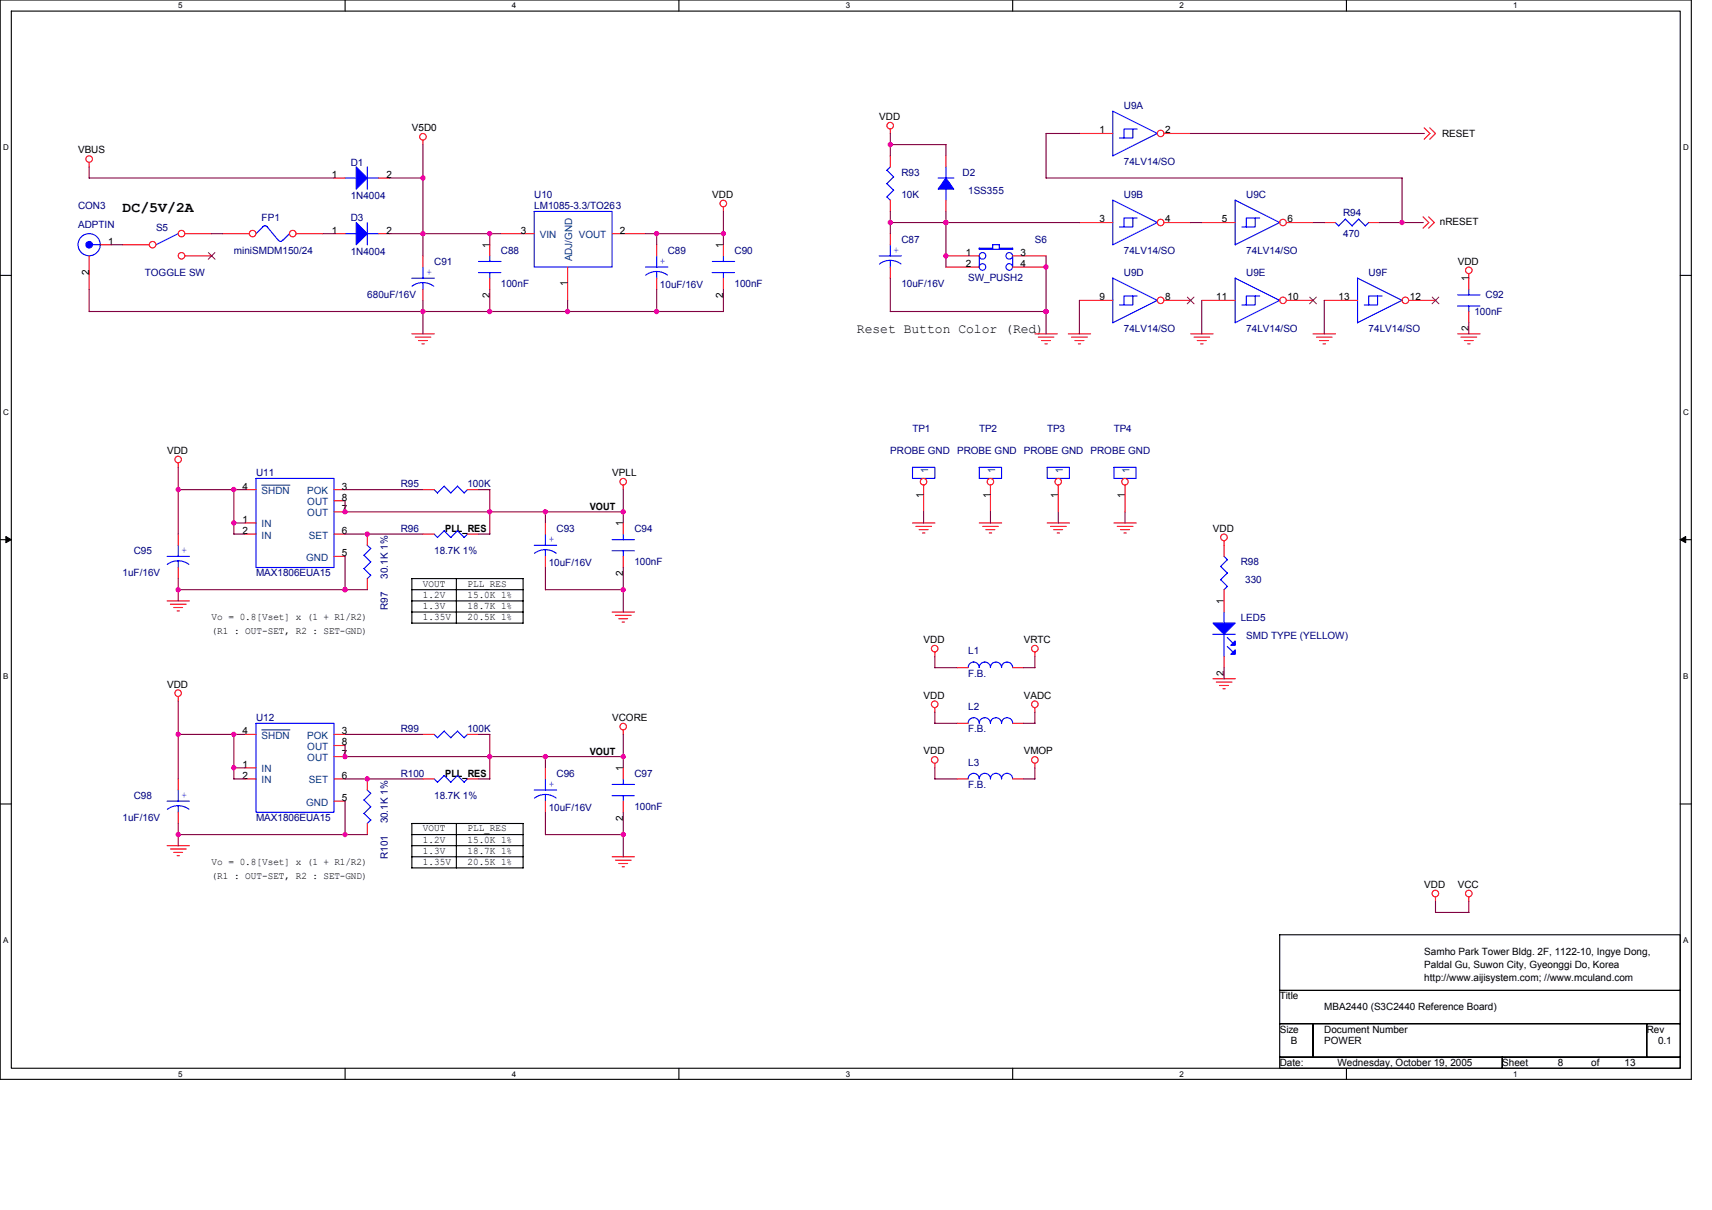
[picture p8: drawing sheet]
<svg xmlns="http://www.w3.org/2000/svg" width="297mm" height="210mm" viewBox="0 0 297 210" stroke-linecap="round" stroke-linejoin="round" font-family="sans-serif">
<path d="M0 0h293.5v187.2h-293.5zM2 1.9h289.5v183.4h-289.5z" fill="none" stroke="#000" stroke-width=".19"/>
<g fill="#fff">
<path d="M30.9 .2h.8v1.6h-.8z"/>
<path d="M30.9 185.5h.8v1.6h-.8z"/>
</g>
<path d="M59.9 0v1.9M59.9 185.3v1.9" fill="none" stroke="#000" stroke-width=".19"/>
<g fill="#fff">
<path d="M88.8 .2h.8v1.6h-.8z"/>
<path d="M88.8 185.5h.8v1.6h-.8z"/>
</g>
<path d="M117.8 0v1.9M117.8 185.3v1.9" fill="none" stroke="#000" stroke-width=".19"/>
<g fill="#fff">
<path d="M146.7 .2h.8v1.6h-.8z"/>
<path d="M146.7 185.5h.8v1.6h-.8z"/>
</g>
<path d="M175.7 0v1.9M175.7 185.3v1.9" fill="none" stroke="#000" stroke-width=".19"/>
<g fill="#fff">
<path d="M204.7 .2h.7v1.6h-.7z"/>
<path d="M204.7 185.5h.7v1.6h-.7z"/>
</g>
<path d="M233.6 0v1.9M233.6 185.3v1.9" fill="none" stroke="#000" stroke-width=".19"/>
<g fill="#fff">
<path d="M262.6 .2h.7v1.6h-.7z"/>
<path d="M262.6 185.5h.7v1.6h-.7z"/>
<path d="M.5 24.8h1v1.6h-1z"/>
<path d="M292 24.8h1v1.6h-1z"/>
<path d="M.5 70.7h1v1.5h-1z"/>
<path d="M292 70.7h1v1.5h-1z"/>
</g>
<path d="M0 47.8h2M291.5 47.8h2" fill="none" stroke="#000" stroke-width=".19"/>
<g fill="#fff">
<path d="M.5 116.5h.9v1.6h-.9z"/>
<path d="M292 116.5h.9v1.6h-.9z"/>
</g>
<path d="M0 93.6h2M291.5 93.6h2" fill="none" stroke="#000" stroke-width=".19"/>
<path d="M1 93.1l1 .5-1 .5zM291.5 93.6l1-.5v1z" fill="#000" stroke="#000" stroke-width=".17"/>
<g fill="#fff">
<path d="M.5 162.4h.9v1.5h-.9z"/>
<path d="M292 162.4h.9v1.5h-.9z"/>
</g>
<g fill="none" stroke="#000" stroke-width=".19">
<path d="M71.4 106.2h19.4M71.4 108.1h19.4M71.4 104.2h19.4M71.5 108.1l-.1-7.7h19.4v7.7M71.5 102.3h19.3M79.2 100.4v7.7M0 139.5h2M291.5 139.5h2M71.4 146.7h19.4M71.4 148.6h19.4M71.5 142.9h19.3v7.7h-19.4zM71.5 144.8h19.3"/>
<path d="M79.2 142.9v7.7M222 162.2h69.5v9.6h-69.5zM222 171.8h69.5v5.8h-69.5zM222 177.6h5.8v5.8h-5.8zM227.8 177.6h57.9v5.8h-57.9zM285.7 177.6h5.8v5.8h-5.8zM222 183.4h38.6v1.9h-38.6zM260.6 183.4h30.9v1.9h-30.9z"/>
</g>
<g fill="none" stroke="#f00" stroke-width=".19">
<path d="M15.5 28.2v.8M58 30.9h1.9M65.7 30.9h1.9M73.4 24.3v.8M125.5 35.9v.8M154.5 22.4v.8M154.5 27v2M154.5 34.7v2M164.1 27v2M164.1 34.7v2M187.3 23.2h5.8M187.3 38.6h5.8"/>
<path d="M202 23.2h4.6M202 38.6h4.6M208.5 38.6h5.8M223.2 38.6h4.6M229.8 38.6h1.9M237.5 38.6h1.9M246.9 37.6l1 1-1 1M247.1 22.2l1 1-1 1M247.9 37.6l1 1-1 1M248.1 22.2l1 1-1 1M15.5 44.4v5.8M17.4 42.5h1.9"/>
<path d="M21.3 42.5h4.6M32.1 40.5h4.6M32.1 44.4h4.6M38.6 40.5h4.7M51.4 40.5h4.6M58 40.5h1.9M65.7 40.5h1.9M71.5 57.9h3.9M72 58.5h2.8M72.6 59.1h1.6M73.2 59.6h.4M73.4 44.4v1.9"/>
<path d="M73.4 50.2v1.9M85 42.5v1.9M85 48.3v1.9M86.9 40.5h5.8M98.5 46.3v5.8M106.2 40.5h5.8M113.9 42.5v1.9M113.9 48.3v1.9M125.5 42.5v1.9M125.5 48.3v1.9M154.5 40.5v2M154.5 46.3v2"/>
<path d="M164.1 44.4h5.8M164.1 46.3h5.8M175.7 44.4h5.8M175.7 46.3h5.8M179.6 57.9h3.8M180.1 58.5h2.8M180.7 59.1h1.6M181.3 59.6h.4M185.4 57.9h3.8M185.9 58.5h2.8M186.5 59.1h1.6M187.1 59.6h.4"/>
<path d="M187.3 52.1h5.8M202 52.1h4.6M206.6 57.9h3.9M207.2 58.5h2.7M207.7 59.1h1.6M208.3 59.6h.4M208.5 52.1h5.8M223.2 52.1h4.6M227.8 57.9h3.9M228.4 58.5h2.7M229 59.1h1.5M229.5 59.6h.5"/>
<path d="M229.8 52.1h5.7M244.4 52.1h4.7M252.9 57.9h3.9M253.5 58.5h2.7M254.1 59.1h1.5M254.7 59.6h.4M254.8 47.5v2.7M254.8 54v2M30.9 80.3v.8M30.9 92.6v2M30.9 98.4v2M42.5 90.7h1.9"/>
<path d="M42.5 84.9h1.9M42.5 92.6h1.9M58 84.9h1.9M58 92.6h1.9M58 86.9h1.9M58 88.8h1.9M58 96.5h1.9M63.7 92.6v2M73.4 84.9h1.9M73.4 92.6h1.9M81.1 84.9h1.9M81.1 92.6h1.9"/>
<path d="M94.6 90.7v1.9M94.6 96.5v1.9M108.1 84.2v.8M108.1 90.7v1.9M108.1 96.5v1.9M158.3 90.7h3.9M158.9 91.3h2.7M159.5 91.9h1.5M160.1 92.5h.4M160.2 84.2v4.6M169.9 90.7h3.9M170.5 91.3h2.7"/>
<path d="M171 91.9h1.6M171.6 92.5h.5M171.8 84.2v4.6M181.7 90.7h3.9M182.3 91.3h2.7M182.8 91.9h1.6M183.4 92.5h.4M183.6 84.2v4.6M193.3 90.7h3.8M193.8 91.3h2.8M194.4 91.9h1.6M195 92.5h.4"/>
<path d="M195.2 84.2v4.6M212.4 93.8v2.7M29 104.2h3.9M29.6 104.8h2.7M30.1 105.4h1.6M30.7 106h.4M63.7 100.4v1.9M106.2 106.2h3.9M106.8 106.7h2.7M107.4 107.3h1.5M107.9 107.9h.4M162.2 113.1v.8"/>
<path d="M166 115.8h2M175.7 115.8h1.9M179.6 113.1v.8M210.5 117.8h3.8M211 118.3h2.8M211.6 118.9h1.5M212.2 119.5h.4M212.4 102.3v3.9M212.4 113.9v1.9M30.9 120.8v.8M30.9 135.1v2M42.5 135.1h1.9"/>
<path d="M42.5 127.4h1.9M42.5 133.2h1.9M58 135.1h1.9M58 127.4h1.9M58 129.3h1.9M58 131.3h1.9M58 139h1.9M63.7 135.1v2M73.4 135.1h1.9M73.4 127.4h1.9M81.1 135.1h1.9M81.1 127.4h1.9"/>
<path d="M94.6 133.2v1.9M94.6 139v1.9M108.1 126.6v.8M108.1 133.2v1.9M108.1 139v1.9M162.2 122.8v.8M162.2 132.4v.8M166 135.1h2M166 125.5h2M175.7 135.1h1.9M175.7 125.5h1.9M179.6 122.8v.8"/>
<path d="M179.6 132.4v.8M29 146.7h3.9M29.6 147.3h2.7M30.1 147.9h1.6M30.7 148.4h.4M30.9 140.9v2M63.7 142.9v1.9M106.2 148.6h3.9M106.8 149.2h2.7M107.4 149.8h1.5M107.9 150.4h.4M249.1 155.6v.8"/>
<path d="M254.8 155.6v.8"/>
<circle cx="15.5" cy="27.6" r=".57"/>
<circle cx="73.4" cy="23.7" r=".57"/>
<circle cx="125.5" cy="35.3" r=".57"/>
<circle cx="154.5" cy="21.8" r=".57"/>
<circle cx="201.4" cy="23.1" r=".57"/>
<circle cx="201.4" cy="38.6" r=".57"/>
<circle cx="222.6" cy="38.6" r=".57"/>
<circle cx="26.5" cy="42.4" r=".57"/>
<circle cx="31.5" cy="44.4" r=".57"/>
<circle cx="31.5" cy="40.5" r=".57"/>
<circle cx="43.8" cy="40.5" r=".57"/>
<circle cx="50.8" cy="40.5" r=".57"/>
<circle cx="201.4" cy="52.1" r=".57"/>
<circle cx="222.6" cy="52.1" r=".57"/>
<circle cx="243.8" cy="52.1" r=".57"/>
<circle cx="254.8" cy="46.9" r=".57"/>
<circle cx="30.9" cy="79.7" r=".57"/>
<circle cx="108.1" cy="83.6" r=".57"/>
<circle cx="160.2" cy="83.6" r=".57"/>
<circle cx="171.8" cy="83.6" r=".57"/>
<circle cx="183.6" cy="83.6" r=".57"/>
<circle cx="195.2" cy="83.6" r=".57"/>
<circle cx="212.4" cy="93.2" r=".57"/>
<circle cx="162.2" cy="112.5" r=".57"/>
<circle cx="179.6" cy="112.5" r=".57"/>
<circle cx="30.9" cy="120.2" r=".57"/>
<circle cx="108.1" cy="126" r=".57"/>
<circle cx="162.2" cy="131.8" r=".57"/>
<circle cx="162.2" cy="122.2" r=".57"/>
<circle cx="179.6" cy="122.2" r=".57"/>
<circle cx="179.6" cy="131.8" r=".57"/>
<circle cx="249" cy="155" r=".57"/>
<circle cx="254.8" cy="155" r=".57"/>
</g>
<g fill="none" stroke="#00f" stroke-width=".19">
<path d="M45.6 39.3l.3-.1 .5 .1 1.9 2.4M45.6 39.3l-1.2 1.2M59.9 30.9h1.9M63.7 29v3.8M63.7 38.6v3.9M63.7 30.9h2M92.7 36.7h13.5v9.6h-13.5zM153.9 29.5l1.2 1.2M153.9 31.9l1.2 1.1M153.9 34.2l.6 .6M154.5 29l-.6 .5M155 30.7l-1.1 1.2"/>
<path d="M155 33l-1.1 1.2M162.8 30.9h2.7M164.1 28.9v2M164.1 32.8v1.9M193.1 34.7l7.7 3.9M193.1 34.7v7.8l7.7-3.9M196.6 22.4v1.5h-2.4M196.6 37.8v1.6h-2.4M197.3 22.4h-2.3v1.5M197.3 37.8h-2.3v1.6M200.8 23.2l-7.7-3.9v7.8M200.8 23.1l-7.7 3.9"/>
<path d="M214.3 34.7l7.8 3.9-7.8 3.9v-7.8M217.8 37.8v1.6h-2.3M218.6 37.8h-2.4v1.6M231.7 38.6l.6 .6M233.4 38l1.2 1.2M233.4 38l-1.1 1.2M234.6 39.2l1.2-1.2 1.1 1.2M237.5 38.6l-.6 .6M16 42.5h1.4M30.9 40.5l-3.8 2M48.3 41.7l.4 .2 .3-.2M50.2 40.5l-1.1 1.2"/>
<path d="M59.9 40.5h1.9M63.7 40.5h2M71.5 48.3h3.9M71.5 49.7l.7-.4 1.2-.3 .8 .1 1.1 .6M73.4 46.3v2M73.4 49v1.2M83 47.3h3.9M83 45.4h3.9M85 44.4v1M85 47.3v1M112 46.3h3.9M113.9 44.4v2"/>
<path d="M113.9 47.1v1.2M115.8 47.7l-1.1-.5-.8-.1-1.2 .2-.7 .4M123.6 47.3h3.8M123.6 45.4h3.9M125.5 44.4v1M125.5 47.3v1M152.5 44.4h3.9M154.5 42.5v1.9M154.5 45.2v1.2M156.3 45.8l-1-.5-.9-.1-1.1 .2-.7 .4M169.9 44.4v2M172.2 42.5h1.2"/>
<path d="M172.2 42.5v.6h-2.3M173.4 42.4v.7h2.3M175.7 43v.2h-5.8v-.1M175.7 44.4v2M193.1 48.2l7.7 3.9M193.1 48.3v7.7l7.7-3.9M196.6 51.4v1.5h-2.4M197.3 51.4h-2.3v1.5M214.3 48.2l7.8 3.9-7.8 3.9v-7.7M217.8 51.4v1.5h-2.3M218.6 51.4h-2.4v1.5M235.5 48.2l7.8 3.9"/>
<path d="M235.5 48.3v7.7l7.8-3.9M239 51.4v1.5h-2.3M239.8 51.4h-2.3v1.5M252.9 53.1h3.9M252.9 51.2h3.9M254.8 50.2v1M254.8 53.1v1M29 96.5h3.9M29 97.9l.7-.4 1.2-.2 1.2 .2 .7 .4M30.9 94.6v1.9M30.9 97.3v1.2M44.4 83h13.6v15.4h-13.6z"/>
<path d="M63.1 96.3l1.2 1.2-1.2 1.1 1.2 1.2M63.7 94.6l.6 .6M64.3 99.8l-.6 .6M64.3 95.1l-1.1 1.2M75.3 84.9l.6 .6M77.1 84.3l1.1 1.2M77.1 92.1l1.1 1.2M77.1 84.3l-1.2 1.2M77.1 92.1l-1.2 1.2-.6-.7M79.4 84.3l1.2 1.2M79.4 92.1l1.2 1.2 .5-.7M79.4 84.3l-1.2 1.2"/>
<path d="M79.4 92.1l-1.2 1.1M81.1 84.9l-.6 .6M92.7 94.6h3.9M94.6 92.6v2M94.6 95.4v1.1M96.5 96l-1.1-.5-.8-.1-1.2 .2-.7 .4M106.2 95.5h3.9M106.2 93.6h3.9M108.1 92.6v1M108.1 95.5v1M158.3 81.1h3.9v1.9h-3.9zM169.9 81.1h3.9v1.9h-3.9z"/>
<path d="M181.7 81.1h3.8v1.9h-3.8zM193.3 81.1h3.8v1.9h-3.8zM211.8 98.3l1.2 1.1M212.4 96.5l.6 .6M213 97.1l-1.2 1.2M213 99.4l-1.2 1.2M168 115.8a.96 .96 0 0 1 .9-.9 .96 .96 0 0 1 1 .9 .97 .97 0 0 1 1-.9 .97 .97 0 0 1 .9 .9 .96 .96 0 0 1 1-1 .96 .96 0 0 1 1 1 .96 .96 0 0 1 .9-1 .96 .96 0 0 1 1 1M210.4 110h3.9M211.8 100.6l1.2 1.1M212.4 106.2v1.9M212.4 110v3.9M212.9 110.6l1 1"/>
<path d="M212.9 112.1l1 1M213 101.7l-.6 .6M29 139h3.9M30.9 137.1v1.9M30.9 139.8v1.1M44.4 125.5h13.6v15.4h-13.6zM63.1 138.8l1.2 1.2M63.7 137l.6 .6M64.3 139.9l-1.2 1.2 1.2 1.2M64.3 137.6l-1.1 1.2M75.3 135.1l.6 .6M75.3 127.4l.6 .6"/>
<path d="M77.1 134.5l1.1 1.2M77.1 126.8l1.1 1.2M77.1 134.5l-1.2 1.2M77.1 126.8l-1.2 1.2M79.4 134.5l1.2 1.2M79.4 126.8l1.2 1.2M79.4 134.5l-1.2 1.2M79.4 126.8l-1.2 1.2M81.1 135.1l-.6 .6M81.1 127.4l-.6 .6M92.7 137.1h3.9M92.7 138.5l1.1-.6 .8-.1 1.2 .2 .7 .5"/>
<path d="M94.6 135.1v2M94.6 137.8v1.2M106.2 138h3.9M106.2 136.1h3.9M108.1 135.1v1M108.1 138v1M168 135.1a.96 .96 0 0 1 .9-.9 .96 .96 0 0 1 1 .9 .97 .97 0 0 1 1-.9 .97 .97 0 0 1 .9 .9 .96 .96 0 0 1 1-.9 .96 .96 0 0 1 1 .9 .96 .96 0 0 1 .9-.9 .96 .96 0 0 1 1 .9M168 125.5a.96 .96 0 0 1 .9-1 .96 .96 0 0 1 1 1 .97 .97 0 0 1 1-1 .97 .97 0 0 1 .9 1 .96 .96 0 0 1 1-1 .96 .96 0 0 1 1 1 .96 .96 0 0 1 .9-1 .96 .96 0 0 1 1 1M32.8 140.4l-1.1-.5-.8-.1-1.2 .2-.7 .4M64.3 142.2l-.6 .7"/>
<circle cx="15.5" cy="42.4" r="1.92"/>
<circle cx="170.5" cy="44.4" r=".57"/>
<circle cx="170.5" cy="46.3" r=".57"/>
<circle cx="175.1" cy="44.4" r=".57"/>
<circle cx="175.1" cy="46.3" r=".57"/>
</g>
<g fill="#00f" stroke="#00f" stroke-width=".19">
<path d="M61.8 29l1.9 1.9-1.9 1.9z" fill-rule="evenodd"/>
<path d="M210.5 108.1h3.8l-1.9 1.9z" fill-rule="evenodd"/>
<path d="M214.3 111.2v.8h-.8z" fill-rule="evenodd"/>
<path d="M214.3 112.7v.8h-.8z" fill-rule="evenodd"/>
<path d="M61.8 38.6l1.9 1.9-1.9 2z" fill-rule="evenodd"/>
<path d="M164.1 30.9l1.4 1.9h-2.7z" fill-rule="evenodd"/>
<circle cx="15.5" cy="42.5" r=".57"/>
</g>
<path d="M36.1 43.8l1.2 1.2M37.3 43.8l-1.2 1.2M206 51.5l1.2 1.2M207.2 51.5l-1.2 1.2M227.2 51.5l1.2 1.2M228.4 51.5l-1.2 1.2M248.5 51.5l1.2 1.2M249.6 51.5l-1.1 1.2" fill="none" stroke="#804000" stroke-width=".17"/>
<path d="M45.4 84.2h4.9M45.4 126.6h4.9" fill="none" stroke="#004080" stroke-width=".17"/>
<g fill="none" stroke="#800040" stroke-width=".19">
<path d="M15.5 29v1.9h42.5M67.6 30.9h5.8M73.4 25.1v19.3M125.5 36.7v5.8M154.5 38.6h32.8M154.5 23.2v3.9M154.5 36.7v3.9M154.5 25.1h9.6v2M164.1 36.7v9.7M187.3 23.2h-5.8v7.7h61.8M206.6 38.6h1.9M206.6 23.2h40.5"/>
<path d="M227.8 38.6h2M239.4 38.6h7.5M243.3 30.9v7.7M15.5 50.2v3.9l110-.1v-3.8M19.3 42.5h2M36.7 40.5h2M56 40.5h2M67.6 40.5h19.3M73.4 52.1v5.8M85 40.5v2M85 50.2v3.9M98.5 52.1v2"/>
<path d="M112 40.5h13.5M113.9 40.5v2M113.9 50.2v3.9M154.5 48.3v5.8l27-.1M181.5 44.4v13.5M187.3 52.1v5.8M208.5 52.1v5.8M229.8 52.1v5.8M254.8 56v1.9M30.9 84.9h11.6M30.9 81.1v11.6M40.6 84.9v7.7h1.9"/>
<path d="M40.6 90.7h1.9M59.9 84.9h13.5M59.9 88.8h48.3M59.9 86.9v1.9M59.9 96.5v5.8M59.9 92.6h13.5M83 84.9h2M83 92.6h2M85 84.9v7.8M94.6 88.8v1.9M94.6 98.4v3.9M108.1 84.9v5.8"/>
<path d="M108.1 98.4v7.8M160.2 88.8v1.9M171.8 88.8v1.9M183.6 88.8v1.9M195.2 88.8v1.9M30.9 100.4v3.9M30.9 102.3h32.9M94.6 102.3h13.6M162.2 113.9v1.9M162.2 115.8h3.9M177.6 115.8h2M179.6 113.9v1.9"/>
<path d="M212.4 115.8v2M30.9 121.6v13.5M30.9 127.4h11.6M40.6 135.1h1.9M40.6 127.4v7.7M40.6 133.2h1.9M59.9 135.1h13.5M59.9 129.3v2h48.3M59.9 139v5.8M59.9 127.4h13.5M83 135.1h2M83 127.4h2"/>
<path d="M85 127.4v7.7M94.6 131.3v1.9M108.1 127.4v5.8M162.2 135.1h3.9M162.2 123.5v2h3.9M162.2 133.2v1.9M177.6 135.1h2M177.6 125.5h2M179.6 123.5v2M179.6 133.2v1.9M30.9 142.9v3.8M30.9 144.8h32.9"/>
<path d="M94.6 140.9v3.9h13.6M108.1 140.9v7.8M249.1 158.3h5.8M249.1 156.4v1.9M254.8 156.4v1.9"/>
</g>
<g fill="#f0f" stroke="#f0f" stroke-width=".19">
<circle cx="94.6" cy="88.8" r=".38"/>
<circle cx="59.9" cy="88.8" r=".38"/>
<circle cx="85" cy="88.8" r=".38"/>
<circle cx="30.9" cy="84.9" r=".38"/>
<circle cx="40.6" cy="84.9" r=".38"/>
<circle cx="63.7" cy="92.6" r=".38"/>
<circle cx="30.9" cy="127.4" r=".38"/>
<circle cx="40.6" cy="127.4" r=".38"/>
<circle cx="40.6" cy="133.2" r=".38"/>
<circle cx="63.7" cy="135.1" r=".38"/>
<circle cx="85" cy="131.3" r=".38"/>
<circle cx="30.9" cy="144.8" r=".38"/>
<circle cx="59.9" cy="144.8" r=".38"/>
<circle cx="59.9" cy="131.3" r=".38"/>
<circle cx="108.1" cy="88.8" r=".38"/>
<circle cx="108.1" cy="131.3" r=".38"/>
<circle cx="94.6" cy="131.3" r=".38"/>
<circle cx="30.9" cy="102.3" r=".38"/>
<circle cx="59.9" cy="102.3" r=".38"/>
<circle cx="108.1" cy="102.3" r=".38"/>
<circle cx="108.1" cy="144.8" r=".38"/>
<circle cx="164.1" cy="38.6" r=".38"/>
<circle cx="164.1" cy="44.4" r=".38"/>
<circle cx="181.5" cy="46.3" r=".38"/>
<circle cx="243.3" cy="38.6" r=".38"/>
<circle cx="181.5" cy="54" r=".38"/>
<circle cx="154.5" cy="38.6" r=".38"/>
<circle cx="154.5" cy="25.1" r=".38"/>
<circle cx="113.9" cy="40.5" r=".38"/>
<circle cx="98.5" cy="54" r=".38"/>
<circle cx="113.9" cy="54" r=".38"/>
<circle cx="125.5" cy="40.5" r=".38"/>
<circle cx="73.4" cy="30.9" r=".38"/>
<circle cx="73.4" cy="40.5" r=".38"/>
<circle cx="73.4" cy="54" r=".38"/>
<circle cx="85" cy="40.5" r=".38"/>
<circle cx="85" cy="54" r=".38"/>
<circle cx="40.6" cy="90.7" r=".38"/>
</g>
<text font-size="2.5" x="21.3" y="36.9">DC/5V/2A</text>
<text font-size="2.3" x="148.7" y="57.8">Reset Button Color (Red)</text>
<g font-size="1.7">
<text x="71.5" y="22.8">V5D0</text>
<text x="152.5" y="20.8">VDD</text>
<text x="190.8" y="23.1">1</text>
<text x="202.2" y="23.1">2</text>
<text x="250.2" y="23.7">RESET</text>
<text x="13.5" y="26.6">VBUS</text>
<text x="57.5" y="30.9">1</text>
<text x="67" y="30.9">2</text>
<text x="123.6" y="34.4">VDD</text>
<text x="57.5" y="40.5">1</text>
<text x="67" y="40.5">2</text>
<text x="90.4" y="40.5">3</text>
<text x="107.6" y="40.5">2</text>
<text x="190.8" y="38.6">3</text>
<text x="202.2" y="38.6">4</text>
<text x="212" y="38.6">5</text>
<text x="223.4" y="38.6">6</text>
<text x="249.8" y="39">nRESET</text>
<text x="15.4" y="47.8" transform="rotate(-90 15.4 47.8)">2</text>
<text x="18.8" y="42.4">1</text>
<text x="85" y="43" transform="rotate(-90 85 43)">1</text>
<text x="125.5" y="43" transform="rotate(-90 125.5 43)">1</text>
<text x="167.6" y="44.4">1</text>
<text x="167.6" y="46.3">2</text>
<text x="177.1" y="44.4">3</text>
<text x="177.1" y="46.3">4</text>
<text x="252.9" y="45.9">VDD</text>
<text x="85" y="51.6" transform="rotate(-90 85 51.6)">2</text>
<text x="98.5" y="49.7" transform="rotate(-90 98.5 49.7)">1</text>
<text x="125.5" y="51.6" transform="rotate(-90 125.5 51.6)">2</text>
<text x="190.8" y="52.1">9</text>
<text x="202.2" y="52.1">8</text>
<text x="211" y="52.1">11</text>
<text x="223.4" y="52.1">10</text>
<text x="232.2" y="52.1">13</text>
<text x="244.6" y="52.1">12</text>
<text x="254.8" y="48.8" transform="rotate(-90 254.8 48.8)">1</text>
<text x="254.8" y="57.4" transform="rotate(-90 254.8 57.4)">2</text>
<text x="29" y="78.8">VDD</text>
<text x="106.2" y="82.6">VPLL</text>
<text x="42.1" y="84.9">4</text>
<text x="59.3" y="84.9">3</text>
<text x="59.3" y="86.8">8</text>
<text x="59.3" y="88.8">7</text>
<text x="102.3" y="88.5">VOUT</text>
<text x="160.2" y="86.4" transform="rotate(-90 160.2 86.4)">1</text>
<text x="171.8" y="86.4" transform="rotate(-90 171.8 86.4)">1</text>
<text x="183.6" y="86.4" transform="rotate(-90 183.6 86.4)">1</text>
<text x="195.2" y="86.4" transform="rotate(-90 195.2 86.4)">1</text>
<text x="42.1" y="90.7">1</text>
<text x="42.1" y="92.6">2</text>
<text x="59.3" y="92.6">6</text>
<text x="77.3" y="92.3">PLL_RES</text>
<text x="108.1" y="91.3" transform="rotate(-90 108.1 91.3)">1</text>
<text x="210.5" y="92.3">VDD</text>
<text x="59.3" y="96.5">5</text>
<text x="73.4" y="101.7">VOUT</text>
<text x="81.1" y="101.7">PLL_RES</text>
<text x="108.1" y="99.9" transform="rotate(-90 108.1 99.9)">2</text>
<text x="36.7" y="107.5">Vo = 0.8[Vset] x (1 + R1/R2)</text>
<text x="73.4" y="103.7">1.2V</text>
<text x="73.4" y="107.5">1.35V</text>
<text x="73.4" y="105.6">1.3V</text>
<text x="81.1" y="107.5">20.5K 1%</text>
<text x="81.1" y="103.7">15.0K 1%</text>
<text x="81.1" y="105.6">18.7K 1%</text>
<text x="212.4" y="104.8" transform="rotate(-90 212.4 104.8)">1</text>
<text x="36.7" y="109.9">(R1 : OUT-SET, R2 : SET-GND)</text>
<text x="160.2" y="111.6">VDD</text>
<text x="177.6" y="111.6">VRTC</text>
<text x="29" y="119.3">VDD</text>
<text x="212.4" y="117.3" transform="rotate(-90 212.4 117.3)">2</text>
<text x="106.2" y="125.1">VCORE</text>
<text x="160.2" y="121.2">VDD</text>
<text x="177.6" y="121.2">VADC</text>
<text x="42.1" y="127.4">4</text>
<text x="59.3" y="127.4">3</text>
<text x="59.3" y="129.3">8</text>
<text x="59.3" y="131.2">7</text>
<text x="102.3" y="130.9">VOUT</text>
<text x="160.2" y="130.9">VDD</text>
<text x="177.6" y="130.9">VMOP</text>
<text x="42.1" y="133.2">1</text>
<text x="42.1" y="135.1">2</text>
<text x="59.3" y="135.1">6</text>
<text x="77.3" y="134.8">PLL_RES</text>
<text x="108.1" y="133.8" transform="rotate(-90 108.1 133.8)">1</text>
<text x="59.3" y="139">5</text>
<text x="108.1" y="142.3" transform="rotate(-90 108.1 142.3)">2</text>
<text x="73.4" y="146.2">1.2V</text>
<text x="73.4" y="144.2">VOUT</text>
<text x="73.4" y="148.1">1.3V</text>
<text x="81.1" y="148.1">18.7K 1%</text>
<text x="81.1" y="144.2">PLL_RES</text>
<text x="81.1" y="146.2">15.0K 1%</text>
<text x="36.7" y="150">Vo = 0.8[Vset] x (1 + R1/R2)</text>
<text x="36.7" y="152.4">(R1 : OUT-SET, R2 : SET-GND)</text>
<text x="73.4" y="150">1.35V</text>
<text x="81.1" y="150">20.5K 1%</text>
<text x="247.1" y="154.1">VDD</text>
<text x="252.9" y="154.1">VCC</text>
<text x="247.1" y="165.6">Samho Park Tower Bldg. 2F, 1122-10, Ingye Dong,</text>
<text x="247.1" y="167.9">Paldal Gu, Suwon City, Gyeonggi Do, Korea</text>
<text x="222" y="173.4">Title</text>
<text x="247.1" y="170.2">http://www.aijisystem.com; //www.mculand.com</text>
<text x="222" y="179.1">Size</text>
<text x="229.8" y="175.3">MBA2440 (S3C2440 Reference Board)</text>
<text x="229.8" y="179.1">Document Number</text>
<text x="285.7" y="179.1">Rev</text>
<text x="222" y="184.9">Date:</text>
<text x="224" y="181.1">B</text>
<text x="229.8" y="181.1">POWER</text>
<text x="232.1" y="184.9">Wednesday, October 19, 2005</text>
<text x="260.6" y="184.9">Sheet</text>
<text x="270.3" y="184.9">8</text>
<text x="276.1" y="184.9">of</text>
<text x="281.9" y="184.9">13</text>
<text x="287.7" y="181.1">0.1</text>
</g>
<g font-size="1.7" fill="#000080">
<text x="195" y="18.9">U9A</text>
<text x="60.9" y="28.8">D1</text>
<text x="195" y="28.6">74LV14/SO</text>
<text x="60.9" y="34.5">1N4004</text>
<text x="92.7" y="34.4">U10</text>
<text x="156.4" y="30.5">R93</text>
<text x="156.4" y="34.4">10K</text>
<text x="167" y="30.5">D2</text>
<text x="168" y="33.6">1SS355</text>
<text x="195" y="34.4">U9B</text>
<text x="216.2" y="34.4">U9C</text>
<text x="13.5" y="36.3">CON3</text>
<text x="13.5" y="39.6">ADPTIN</text>
<text x="27.1" y="40.2">S5</text>
<text x="45.4" y="38.4">FP1</text>
<text x="60.9" y="38.4">D3</text>
<text x="92.7" y="36.3">LM1085-3.3/TO263</text>
<text x="233" y="37.4">R94</text>
<text x="233" y="41.1">470</text>
<text x="25.1" y="47.9">TOGGLE SW</text>
<text x="40.6" y="44">miniSMDM150/24</text>
<text x="60.9" y="44.2">1N4004</text>
<text x="75.3" y="45.9">C91</text>
<text x="86.9" y="44">C88</text>
<text x="115.9" y="44">C89</text>
<text x="127.4" y="44">C90</text>
<text x="156.4" y="42.1">C87</text>
<text x="179.6" y="42.1">S6</text>
<text x="195" y="44">74LV14/SO</text>
<text x="195" y="47.9">U9D</text>
<text x="216.2" y="44">74LV14/SO</text>
<text x="216.2" y="47.9">U9E</text>
<text x="237.5" y="47.9">U9F</text>
<text x="63.7" y="51.7">680uF/16V</text>
<text x="86.9" y="49.8">100nF</text>
<text x="114.5" y="50">10uF/16V</text>
<text x="127.4" y="49.8">100nF</text>
<text x="156.4" y="49.8">10uF/16V</text>
<text x="168" y="48.8">SW_PUSH2</text>
<text x="257.7" y="51.7">C92</text>
<text x="195" y="57.5">74LV14/SO</text>
<text x="216.2" y="57.5">74LV14/SO</text>
<text x="237.5" y="57.5">74LV14/SO</text>
<text x="255.8" y="54.6">100nF</text>
<text x="158.3" y="74.9">TP1</text>
<text x="169.9" y="74.9">TP2</text>
<text x="181.7" y="74.9">TP3</text>
<text x="193.3" y="74.9">TP4</text>
<text x="44.4" y="82.6">U11</text>
<text x="154.5" y="78.8">PROBE GND</text>
<text x="166" y="78.8">PROBE GND</text>
<text x="177.6" y="78.8">PROBE GND</text>
<text x="189.2" y="78.8">PROBE GND</text>
<text x="69.5" y="84.5">R95</text>
<text x="81.1" y="84.5">100K</text>
<text x="69.5" y="92.3">R96</text>
<text x="96.6" y="92.3">C93</text>
<text x="110.1" y="92.3">C94</text>
<text x="21.3" y="100">1uF/16V</text>
<text x="23.2" y="96.1">C95</text>
<text x="44.4" y="100">MAX1806EUA15</text>
<text x="67.3" y="100.4" transform="rotate(-90 67.3 100.4)">30.1K 1%</text>
<text x="75.3" y="96.1">18.7K 1%</text>
<text x="95.2" y="98.3">10uF/16V</text>
<text x="110.1" y="98.1">100nF</text>
<text x="215.3" y="98.1">R98</text>
<text x="216" y="101.2">330</text>
<text x="67.3" y="105.8" transform="rotate(-90 67.3 105.8)">R97</text>
<text x="215.3" y="107.7">LED5</text>
<text x="168" y="113.5">L1</text>
<text x="216.2" y="110.8">SMD TYPE (YELLOW)</text>
<text x="168" y="117.4">F.B.</text>
<text x="44.4" y="125.1">U12</text>
<text x="168" y="123.1">L2</text>
<text x="69.5" y="127">R99</text>
<text x="81.1" y="127">100K</text>
<text x="168" y="127">F.B.</text>
<text x="69.5" y="134.7">R100</text>
<text x="96.6" y="134.7">C96</text>
<text x="110.1" y="134.7">C97</text>
<text x="168" y="132.8">L3</text>
<text x="168" y="136.7">F.B.</text>
<text x="21.3" y="142.5">1uF/16V</text>
<text x="23.2" y="138.6">C98</text>
<text x="44.4" y="142.5">MAX1806EUA15</text>
<text x="67.3" y="142.9" transform="rotate(-90 67.3 142.9)">30.1K 1%</text>
<text x="75.3" y="138.6">18.7K 1%</text>
<text x="95.2" y="140.7">10uF/16V</text>
<text x="110.1" y="140.5">100nF</text>
<text x="67.3" y="149" transform="rotate(-90 67.3 149)">R101</text>
</g>
<g font-size="1.7" fill="#004080">
<text x="93.7" y="41.3">VIN</text>
<text x="100.4" y="41.3">VOUT</text>
<text x="99.3" y="45.4" transform="rotate(-90 99.3 45.4)">ADJ/GND</text>
<text x="161.1" y="82" transform="rotate(-90 161.1 82)">1</text>
<text x="172.7" y="82" transform="rotate(-90 172.7 82)">1</text>
<text x="184.4" y="82" transform="rotate(-90 184.4 82)">1</text>
<text x="196" y="82" transform="rotate(-90 196 82)">1</text>
<text x="45.4" y="85.7">SHDN</text>
<text x="53.3" y="85.7">POK</text>
<text x="53.3" y="89.6">OUT</text>
<text x="53.3" y="87.7">OUT</text>
<text x="45.4" y="91.5">IN</text>
<text x="45.4" y="93.4">IN</text>
<text x="53.6" y="93.4">SET</text>
<text x="53.1" y="97.3">GND</text>
<text x="45.4" y="128.2">SHDN</text>
<text x="53.3" y="128.2">POK</text>
<text x="53.3" y="130.1">OUT</text>
<text x="45.4" y="134">IN</text>
<text x="45.4" y="135.9">IN</text>
<text x="53.3" y="132">OUT</text>
<text x="53.6" y="135.9">SET</text>
<text x="53.1" y="139.8">GND</text>
</g>
<g font-size="1.7" fill="#00f">
<text x="74" y="47.7">+</text>
<text x="114.5" y="45.8">+</text>
<text x="155" y="43.8">+</text>
<text x="31.5" y="96">+</text>
<text x="95.2" y="94">+</text>
<text x="95.2" y="136.5">+</text>
<text x="31.5" y="138.4">+</text>
</g>
<g font-size="1.4">
<text x="30.9" y="1.5">5</text>
<text x="88.8" y="1.5">4</text>
<text x="146.7" y="1.5">3</text>
<text x="204.7" y="1.5">2</text>
<text x="262.6" y="1.5">1</text>
<text x=".5" y="26.1">D</text>
<text x="292" y="26.1">D</text>
<text x=".5" y="71.9">C</text>
<text x="292" y="71.9">C</text>
<text x=".5" y="117.8">B</text>
<text x="292" y="117.8">B</text>
<text x=".5" y="163.6">A</text>
<text x="292" y="163.6">A</text>
<text x="30.9" y="186.8">5</text>
<text x="88.8" y="186.8">4</text>
<text x="146.7" y="186.8">3</text>
<text x="204.7" y="186.8">2</text>
<text x="262.6" y="186.8">1</text>
</g>
</svg>
